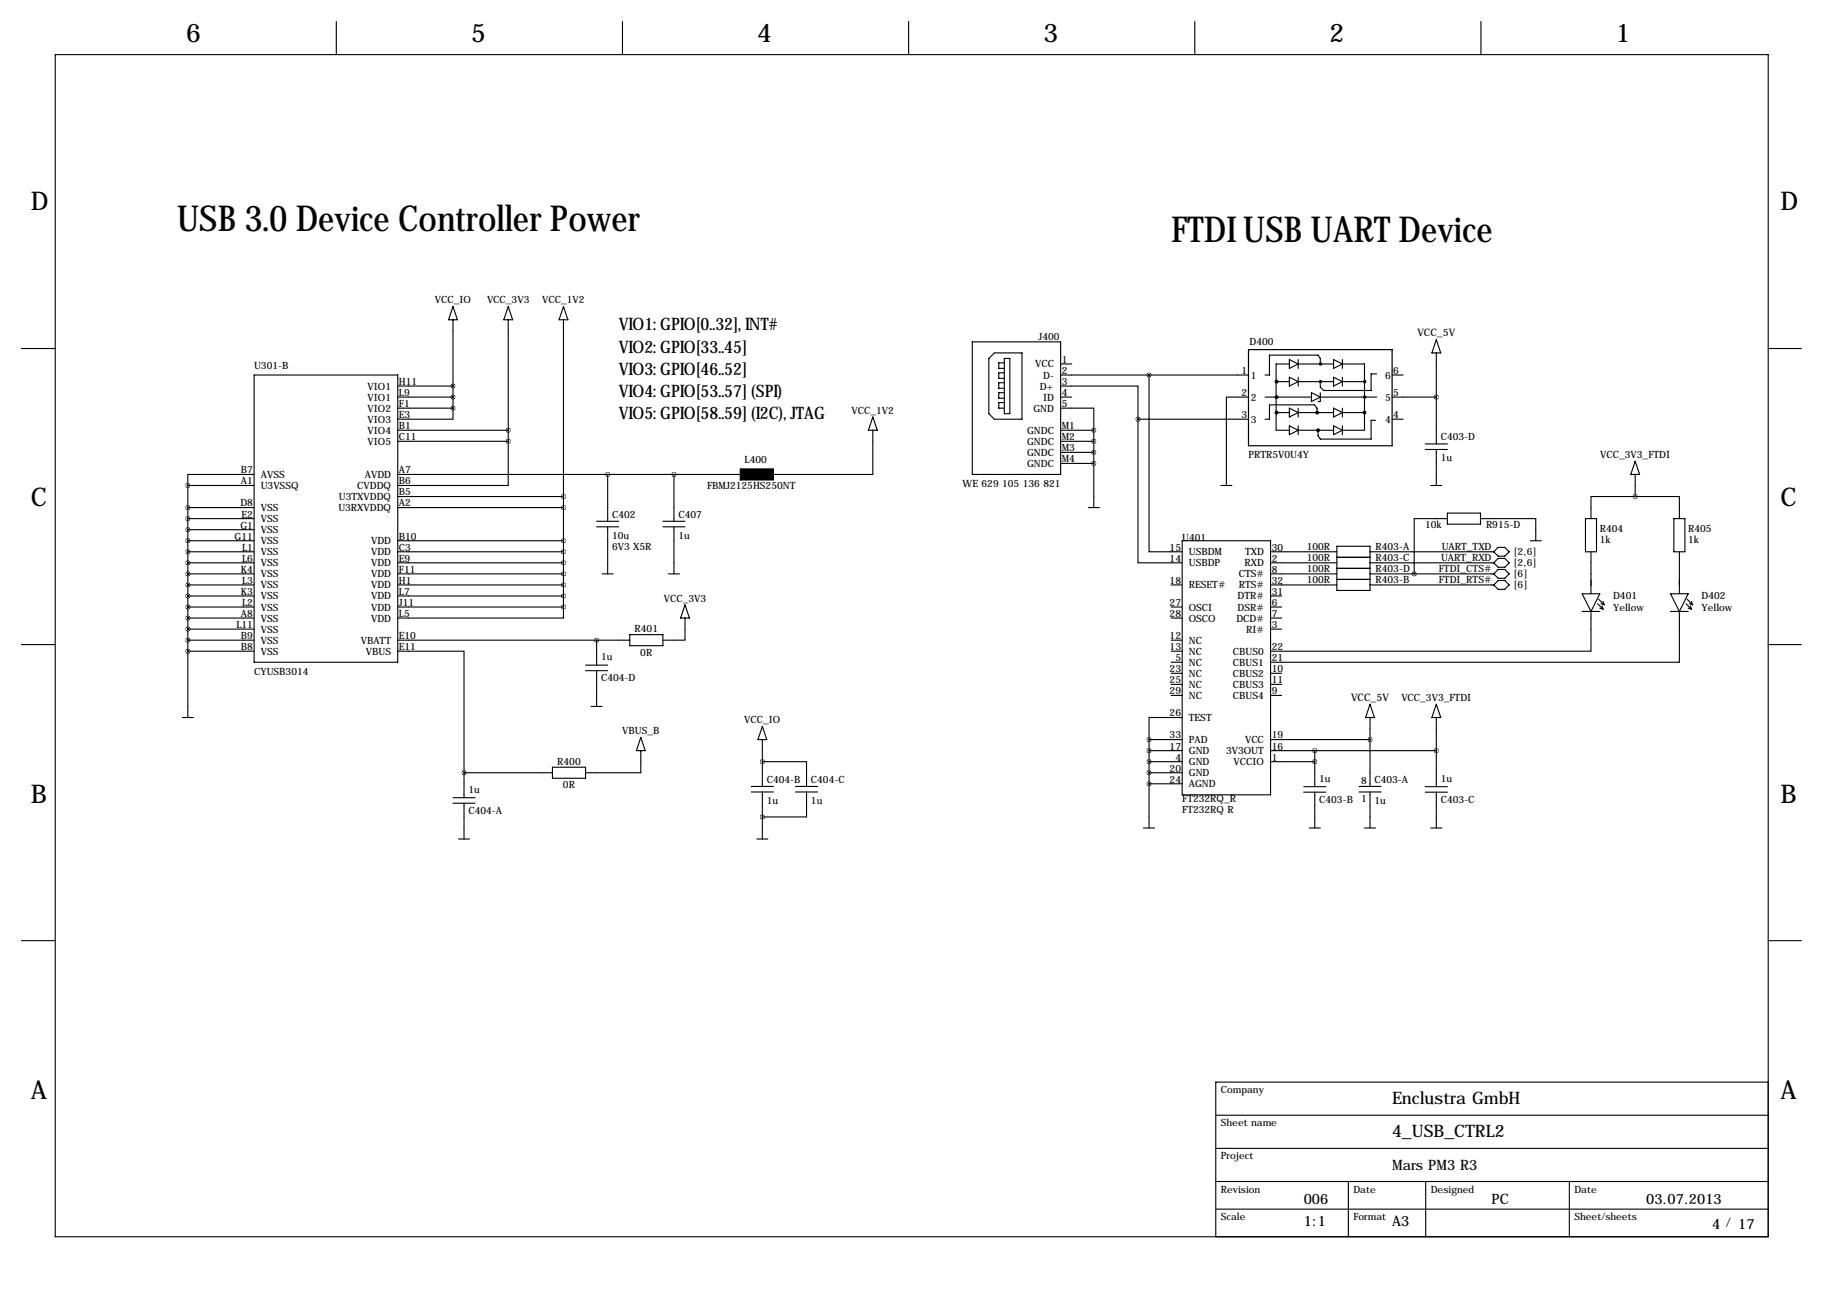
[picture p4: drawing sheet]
<svg xmlns="http://www.w3.org/2000/svg" width="419mm" height="297mm" viewBox="0 0 419 297" stroke-linecap="round" stroke-linejoin="round" font-family="sans-serif">
<g fill="none" stroke="#000" stroke-width=".25">
<path d="M12.7 12.6h393.8v271.7h-393.8zM77.3 4.9v7.7M143.1 4.9v7.7M208.9 4.9v7.7M274.7 4.9v7.7M340.5 4.9v7.7M104.1 70.5l1.1 3h-2.1zM104.1 73.5v20.3M116.8 73.5v28M116.8 70.5l1.1 3h-2.1zM129.5 70.5l1.1 3h-2.1zM129.5 73.5v66.1"/>
<path d="M223.5 78.6h20.3v30.5h-20.3zM330.2 78.1l1 3h-2zM4.9 80.1h7.6M58.4 86.2h33v66.1h-33zM91.4 88.8h12.7M91.4 91.3h12.7M91.4 93.8h12.7M91.4 98.9h25.4M104.1 93.8v2.6h-12.7M200.7 98.9v10.2h-22.9M200.7 95.9l1 3h-2.1zM227.3 82.4l1.3-1.3h6.3v15.3h-6.3l-1.3-1.3z"/>
<path d="M230.9 92.6h-1.3v1.2h1.3M230.9 82.4h1.3v12.7h-1.3zM230.9 83.4h-1.3v1.3h1.3M230.9 85.7h-1.3v1.3h1.3M230.9 88h-1.3v1.3h1.3M230.9 90.3h-1.3v1.3h1.3M243.8 93.8h7.7v5.1M243.8 88.8h17.8v7.6M243.8 86.2h43.2M243.8 91.3h2.6M243.8 98.9h7.7M243.8 83.7h2.6"/>
<path d="M251.5 98.9v17.8M261.6 96.4v33h10.2M261.6 96.4h25.4M264.2 86.2v40.7h7.6M287 91.3h-5.1v20.3M290.8 91.3h10.7M293.4 87.7h3M293.4 94.9h3M296.4 83.7h-3v15.2h3M296.4 82.7l2 1-2 1zM296.4 86.7l2 1-2 1.1zM296.4 93.8l2 1.1-2 1z"/>
<path d="M296.4 97.9l2 1-2 1zM298.4 98.9h8.2M298.4 82.7v2M298.4 86.7v2.1M298.4 93.8v2.1M298.4 97.9v2M298.4 83.7h8.2M298.4 87.7h8.2M298.4 94.9h8.2M301.5 90.3l2 1-2 1zM302.8 94.9v-1.1l-.6-.7h-10.4v3.3h-1M303.5 83.7v-1.3l-.5-.8h-11.2v4.6h-1"/>
<path d="M303.5 91.3h13M303.5 90.3v2h-.5M306.6 82.7l2 1-2 1zM306.6 86.7l2 1-2 1.1zM306.6 93.8l2 1.1-2 1zM306.6 97.9l2 1-2 1zM308.6 83.7h5.1v15.2h-5.1M308.6 82.7v2M308.6 86.7v2.1M308.6 93.8v2.1M308.6 97.9v2M308.6 87.7h5.1"/>
<path d="M308.6 94.9h5.1M316.2 96.6h-1v4.4h-11.7l-.5-.8v-1.3M316.5 86h-1.3v3.8h-10.9l-.8-.8v-1.3M320 86.2h2.6M320 91.3h10.2M320 96.4h2.6M330.2 81.1v21M406.5 80.1h7.6M43.2 111.6h15.2M43.2 116.7h15.2M43.2 119.2h15.2M43.2 111.6v53.4"/>
<path d="M58.4 109.1h-15.2v2.5M91.4 109.1h78.8M91.4 116.7h38.1M91.4 101.5h25.4M91.4 114.2h38.1M116.8 101.5v10.1h-25.4M137.2 119.8h5M139.7 109.1v10.7M152.4 119.8h5.1M154.9 109.1v10.7M243.8 101.5h7.7M243.8 104h7.7"/>
<path d="M243.8 106.5h7.7M250.2 116.7h2.5M280.7 111.6h2.5M327.7 102.1h5M327.7 103.3h5M328.9 111.6h2.6M330.2 103.3v8.3M332.7 119.2h-7.6v12.7M332.7 118h7.7v2.5h-7.7zM340.4 119.2h12.7v5.1M364.5 119.2h2.5v7.7h-2.5zM375.9 114.2h-10.1v5"/>
<path d="M375.9 114.2h10.2v5M375.9 106l1 3.1h-2zM375.9 109.1v5.1M384.8 119.2h2.5v7.7h-2.5zM43.2 121.8h15.2M43.2 124.3h15.2M43.2 126.9h15.2M43.2 129.4h15.2M43.2 131.9h15.2M43.2 134.5h15.2M43.2 137h15.2M43.2 139.6h15.2"/>
<path d="M91.4 124.3h38.1M91.4 126.9h38.1M91.4 129.4h38.1M91.4 131.9h38.1M91.4 134.5h38.1M91.4 137h38.1M91.4 139.6h38.1M129.5 139.6v2.5h-38.1M137.2 121.1h5M138.4 131.9h2.6M139.7 121.1v10.8M152.4 121.1h5.1"/>
<path d="M153.7 131.9h2.5M154.9 121.1v10.8M157.5 139.1l1 3h-2zM269.2 134.5h2.6M269.2 139.6h2.6M271.8 124.3h20.3v58.4h-20.3zM292.1 126.9h15.2M292.1 129.4h15.2M292.1 131.9h15.2M292.1 134.5h15.2M292.1 137h2.5M292.1 139.6h2.5"/>
<path d="M307.3 125.6h7.7v10.1h-7.7zM307.3 128.1h7.7M307.3 130.7h7.7M307.3 133.2h7.7M315 126.9h28.4M315 129.4h28.4M315 131.9h28.4M315 134.5h28.4M343.4 129.4l1-1h1.5l1.1 1-1.1 1h-1.5zM344.4 125.8h1.5l1.1 1.1-1.1 1h-1.5l-1-1zM344.4 130.9h1.5l1.1 1-1.1 1.1h-1.5l-1-1.1zM344.4 133.5h1.5l1.1 1-1.1 1h-1.5l-1-1z"/>
<path d="M351.8 124.3h2.5M363.7 136.5h4.1l-2 4.1zM365.8 126.9v9.6M367.3 138.8l1.3 1.3M367.5 137.8l1.3 1.3M367.8 139.8l.8 .3M368 138.8l.8 .3M368.3 139.3l.3 .8M368.6 138.3l.2 .8M384 136.5h4.1l-2 4.1zM386.1 126.9v9.6M387.6 138.8l1.3 1.3"/>
<path d="M387.9 137.8l1.2 1.3M388.1 139.8l.8 .3M388.4 138.8l.7 .3M388.6 139.3l.3 .8M388.9 138.3l.2 .8M4.9 148.2h7.6M43.2 142.1h15.2M43.2 144.6h15.2M43.2 147.2h15.2M43.2 149.7h15.2M91.4 149.7h15.3v28M91.4 147.2h53.4"/>
<path d="M134.6 154.2h5.1M134.6 152.9h5.1M137.2 147.2v5.7M137.2 154.2v8.2M144.8 145.9h7.6v2.5h-7.6zM157.5 142.1v5.1h-5.1M269.2 152.3h2.6M269.2 142.1h2.6M269.2 147.2h2.6M269.2 149.7h2.6M269.2 154.8h2.6M269.2 157.3h2.6"/>
<path d="M269.2 159.9h2.6M292.1 142.1h2.5M292.1 144.6h2.5M292.1 154.8h2.5M292.1 157.3h2.5M292.1 159.9h2.5M363.7 140.6h4.1M365.8 140.6v9.1h-73.7M384 140.6h4.1M386.1 140.6v11.7h-94M406.5 148.2h7.6M41.9 165h2.5"/>
<path d="M106.7 177.7h20.3M106.7 177.7v5.7M127 176.4h7.6v2.5h-7.6zM135.9 162.4h2.5M147.3 172.6v5.1h-12.7M147.3 169.5l1 3.1h-2zM175.3 175.1h10.1v5.7M175.3 167l1 3h-2.1zM175.3 170v10.8M264.2 177.7h7.6M264.2 172.6h7.6M264.2 175.1h7.6"/>
<path d="M264.2 170h7.6M264.2 170v20.4M271.8 165h-7.6v5M292.1 172.6h38.1M292.1 175.1h10.2M292.1 170h22.9M302.3 172.6v8.3M315 161.9l1 3.1h-2.1zM315 165v15.8M330.2 161.9l1 3.1h-2zM330.2 165v15.9M104.1 184.7h5.1"/>
<path d="M104.1 183.4h5.1M105.4 192.9h2.5M106.7 184.7v8.2M172.7 180.8h5.1M172.7 182.1h5.1M174 192.9h2.5M175.3 182.1v10.8M182.9 180.8h5.1M182.9 182.1h5.1M185.4 182.1v5.7h-10.1M262.9 190.4h2.5M264.2 180.2h7.6"/>
<path d="M299.7 182.1h5.1M299.7 180.9h5.1M301 190.4h2.5M302.3 182.1v8.3M312.4 180.8h5.1M312.4 182.1h5.1M313.7 190.4h2.5M315 182.1v8.3M327.7 182.1h5M327.7 180.9h5M328.9 190.4h2.6M330.2 182.1v8.3"/>
<path d="M4.9 216.3h7.6M406.5 216.3h7.6M279.5 256.4h127M406.5 248.8h-127v35.5M279.5 278h127M279.5 271.6h127M279.5 264h127M310 271.6v12.7M327.8 271.6v12.7M360.8 271.6v12.7"/>
</g>
<path d="M170.2 107.8h7.6v2.5h-7.6z" fill="#000" stroke="#000" stroke-width=".25"/>
<path d="M287 80.4h33v22.1h-33z" fill="none" stroke="#000" stroke-width=".28"/>
<g fill="none" stroke="#000" stroke-width=".38">
<circle cx="293.5" cy="94.9" r=".25"/>
<circle cx="293.5" cy="87.7" r=".25"/>
<circle cx="293.5" cy="91.3" r=".25"/>
<circle cx="302.8" cy="94.9" r=".25"/>
<circle cx="303" cy="98.9" r=".25"/>
<circle cx="303.6" cy="87.7" r=".2"/>
<circle cx="303.6" cy="83.7" r=".2"/>
<circle cx="313.7" cy="94.9" r=".25"/>
<circle cx="313.7" cy="87.7" r=".2"/>
<circle cx="313.7" cy="91.3" r=".2"/>
</g>
<circle cx="313.6" cy="91.3" r=".19" fill="#000"/>
<path d="M104.1 88.8a.05 .05 0 0 0 .1 0 .05 .05 0 0 0-.1 0zM43.1 149.7a.05 .05 0 0 0 .1 0 .05 .05 0 0 0-.1 0zM43.1 147.2a.05 .05 0 0 0 .1 0 .05 .05 0 0 0-.1 0zM43.1 144.6a.05 .05 0 0 0 .1 0 .05 .05 0 0 0-.1 0zM43.1 142.1a.05 .05 0 0 0 .1 0 .05 .05 0 0 0-.1 0zM43.1 139.6a.05 .05 0 0 0 .1 0 .05 .05 0 0 0-.1 0zM43.1 137a.05 .05 0 0 0 .1 0 .05 .05 0 0 0-.1 0zM43.1 134.5a.05 .05 0 0 0 .1 0 .05 .05 0 0 0-.1 0zM43.1 131.9a.05 .05 0 0 0 .1 0 .05 .05 0 0 0-.1 0zM43.1 129.4a.05 .05 0 0 0 .1 0 .05 .05 0 0 0-.1 0zM43.1 126.9a.05 .05 0 0 0 .1 0 .05 .05 0 0 0-.1 0zM43.1 124.3a.05 .05 0 0 0 .1 0 .05 .05 0 0 0-.1 0zM43.1 121.8a.05 .05 0 0 0 .1 0 .05 .05 0 0 0-.1 0zM43.1 119.2a.05 .05 0 0 0 .1 0 .05 .05 0 0 0-.1 0zM43.1 116.7a.05 .05 0 0 0 .1 0 .05 .05 0 0 0-.1 0zM43.1 111.6a.05 .05 0 0 0 .1 0 .05 .05 0 0 0-.1 0zM129.5 139.6a.05 .05 0 0 0 .1 0 .05 .05 0 0 0-.1 0zM129.5 137a.05 .05 0 0 0 .1 0 .05 .05 0 0 0-.1 0zM129.5 134.5a.05 .05 0 0 0 .1 0 .05 .05 0 0 0-.1 0zM129.5 131.9a.05 .05 0 0 0 .1 0 .05 .05 0 0 0-.1 0zM129.5 129.4a.05 .05 0 0 0 .1 0 .05 .05 0 0 0-.1 0zM129.5 126.9a.05 .05 0 0 0 .1 0 .05 .05 0 0 0-.1 0zM129.5 124.3a.05 .05 0 0 0 .1 0 .05 .05 0 0 0-.1 0zM129.5 114.2a.05 .05 0 0 0 .1 0 .05 .05 0 0 0-.1 0zM129.5 116.7a.05 .05 0 0 0 .1 0 .05 .05 0 0 0-.1 0zM137.1 147.2a.05 .05 0 0 0 .1 0 .05 .05 0 0 0-.1 0zM116.8 101.5a.05 .05 0 0 0 .1 0 .05 .05 0 0 0-.1 0zM154.9 109.1a.05 .05 0 0 0 .1 0 .05 .05 0 0 0-.1 0zM104.1 91.3a.05 .05 0 0 0 .1 0 .05 .05 0 0 0-.1 0zM116.8 98.9a.05 .05 0 0 0 .1 0 .05 .05 0 0 0-.1 0zM104.1 93.8a.05 .05 0 0 0 .1 0 .05 .05 0 0 0-.1 0zM375.9 114.2a.05 .05 0 0 0 .1 0 .05 .05 0 0 0-.1 0zM264.1 175.1a.05 .05 0 0 0 .1 0 .05 .05 0 0 0-.1 0zM264.1 177.7a.05 .05 0 0 0 .1 0 .05 .05 0 0 0-.1 0zM264.1 180.2a.05 .05 0 0 0 .1 0 .05 .05 0 0 0-.1 0zM264.1 172.6a.05 .05 0 0 0 .1 0 .05 .05 0 0 0-.1 0zM264.1 170a.05 .05 0 0 0 .1 0 .05 .05 0 0 0-.1 0zM251.4 98.9a.05 .05 0 0 0 .1 0 .05 .05 0 0 0-.1 0zM251.4 101.5a.05 .05 0 0 0 .1 0 .05 .05 0 0 0-.1 0zM251.4 104a.05 .05 0 0 0 .1 0 .05 .05 0 0 0-.1 0zM251.4 106.5a.05 .05 0 0 0 .1 0 .05 .05 0 0 0-.1 0zM264.1 86.2a.05 .05 0 0 0 .1 0 .05 .05 0 0 0-.1 0zM106.6 177.7a.05 .05 0 0 0 .1 0 .05 .05 0 0 0-.1 0zM261.6 96.4a.05 .05 0 0 0 .1 0 .05 .05 0 0 0-.1 0zM302.2 172.6a.05 .05 0 0 0 .1 0 .05 .05 0 0 0-.1 0zM302.2 175.1a.05 .05 0 0 0 .1 0 .05 .05 0 0 0-.1 0zM175.2 187.8a.05 .05 0 0 0 .1 0 .05 .05 0 0 0-.1 0zM175.2 175.1a.05 .05 0 0 0 .1 0 .05 .05 0 0 0-.1 0zM325.1 131.9a.05 .05 0 0 0 .1 0 .05 .05 0 0 0-.1 0zM314.9 170a.05 .05 0 0 0 .1 0 .05 .05 0 0 0-.1 0z" fill="#000" stroke="#000" stroke-width="1"/>
<g font-size="8.2">
<text x="40.6" y="53.2">USB 3.0 Device Controller Power</text>
<text x="269.2" y="55.7">FTDI USB UART Device</text>
</g>
<g font-size="5.9">
<text x="42.8" y="9.8">6</text>
<text x="108.3" y="9.8">5</text>
<text x="174.1" y="9.8">4</text>
<text x="239.9" y="9.8">3</text>
<text x="305.7" y="9.8">2</text>
<text x="371.4" y="9.8">1</text>
<text x="7.1" y="48.4">D</text>
<text x="409.3" y="48.4">D</text>
<text x="7.1" y="116.4">C</text>
<text x="409.3" y="116.4">C</text>
<text x="7.1" y="184.5">B</text>
<text x="409.3" y="184.5">B</text>
<text x="7.1" y="252.6">A</text>
<text x="409.3" y="252.6">A</text>
</g>
<g font-size="4">
<text x="142.2" y="75.8">VIO1: GPIO[0..32], INT#</text>
<text x="142.2" y="81.1">VIO2: GPIO[33..45]</text>
<text x="142.2" y="86.2">VIO3: GPIO[46..52]</text>
<text x="142.2" y="91.3">VIO4: GPIO[53..57] (SPI)</text>
<text x="142.2" y="96.4">VIO5: GPIO[58..59] (I2C), JTAG</text>
<text x="320" y="253.9">Enclustra GmbH</text>
<text x="320" y="261.5">4_USB_CTRL2</text>
</g>
<g font-size="3.3">
<text x="320" y="269.1">Mars PM3 R3</text>
<text x="299.7" y="276.7">006</text>
<text x="299.7" y="281.8">1:1</text>
<text x="320" y="281.8">A3</text>
<text x="342.9" y="276.7">PC</text>
<text x="378.5" y="276.7">03.07.2013</text>
<text x="393.6" y="282.5">4 / 17</text>
</g>
<g font-size="2.4">
<text x="325.9" y="77.3">VCC_5V</text>
<text x="310.6" y="161.1">VCC_5V</text>
</g>
<g font-size="2.3">
<text x="100" y="69.7">VCC_IO</text>
<text x="112" y="69.7">VCC_3V3</text>
<text x="124.7" y="69.7">VCC_1V2</text>
<text x="238.7" y="78.1">J400</text>
<text x="244.1" y="83.4">1</text>
<text x="287.3" y="79.4">D400</text>
<text x="58.4" y="84.9">U301-B</text>
<text x="84.5" y="89.6">VIO1</text>
<text x="91.7" y="88.5">H11</text>
<text x="238" y="84.5">VCC</text>
<text x="239" y="89.6">D+</text>
<text x="239.8" y="87">D-</text>
<text x="244.1" y="86">2</text>
<text x="244.1" y="88.5">3</text>
<text x="285.4" y="86">1</text>
<text x="287.5" y="87">1</text>
<text x="318.5" y="87">6</text>
<text x="320.3" y="86">6</text>
<text x="84.5" y="92.1">VIO1</text>
<text x="84.5" y="94.6">VIO2</text>
<text x="91.7" y="91">L9</text>
<text x="91.7" y="93.6">F1</text>
<text x="195.8" y="95.1">VCC_1V2</text>
<text x="237.6" y="94.6">GND</text>
<text x="239.8" y="92.1">ID</text>
<text x="244.1" y="91">4</text>
<text x="244.1" y="93.6">5</text>
<text x="285.4" y="91">2</text>
<text x="287.5" y="92.1">2</text>
<text x="318.5" y="92.1">5</text>
<text x="320.3" y="91">5</text>
<text x="84.5" y="97.2">VIO3</text>
<text x="84.5" y="99.7">VIO4</text>
<text x="91.7" y="96.1">E3</text>
<text x="91.7" y="98.7">B1</text>
<text x="91.7" y="101.2">C11</text>
<text x="236.1" y="99.7">GNDC</text>
<text x="244.1" y="101.2">M2</text>
<text x="244.1" y="98.7">M1</text>
<text x="285.4" y="96.1">3</text>
<text x="287.5" y="97.2">3</text>
<text x="318.5" y="97.2">4</text>
<text x="320.3" y="96.1">4</text>
<text x="331.2" y="101.2">C403-D</text>
<text x="84.5" y="102.3">VIO5</text>
<text x="171.2" y="106.5">L400</text>
<text x="236.1" y="104.8">GNDC</text>
<text x="236.1" y="107.3">GNDC</text>
<text x="236.1" y="102.3">GNDC</text>
<text x="244.1" y="103.7">M3</text>
<text x="244.1" y="106.3">M4</text>
<text x="287" y="105.4">PRTR5V0U4Y</text>
<text x="331.2" y="106">1u</text>
<text x="367.9" y="105.3">VCC_3V3_FTDI</text>
<text x="55.4" y="108.8">B7</text>
<text x="55.4" y="111.4">A1</text>
<text x="59.9" y="109.9">AVSS</text>
<text x="59.9" y="112.4">U3VSSQ</text>
<text x="82.1" y="112.4">CVDDQ</text>
<text x="83.9" y="109.9">AVDD</text>
<text x="91.7" y="108.8">A7</text>
<text x="91.7" y="111.4">B6</text>
<text x="91.7" y="113.9">B5</text>
<text x="162.6" y="112.5">FBMJ2125HS250NT</text>
<text x="221.3" y="112">WE 629 105 136 821</text>
<text x="55.3" y="116.4">D8</text>
<text x="55.5" y="119">E2</text>
<text x="59.9" y="117.5">VSS</text>
<text x="77.8" y="117.5">U3RXVDDQ</text>
<text x="77.9" y="115">U3TXVDDQ</text>
<text x="91.7" y="116.4">A2</text>
<text x="140.7" y="119">C402</text>
<text x="156" y="119">C407</text>
<text x="53.9" y="124.1">G11</text>
<text x="55.3" y="121.5">G1</text>
<text x="59.9" y="120">VSS</text>
<text x="59.9" y="122.6">VSS</text>
<text x="59.9" y="125.1">VSS</text>
<text x="85.3" y="125.1">VDD</text>
<text x="91.7" y="124.1">B10</text>
<text x="140.7" y="123.8">10u</text>
<text x="156" y="123.8">1u</text>
<text x="271.8" y="124.3">U401</text>
<text x="327.6" y="121.4">10k</text>
<text x="341.6" y="121.4">R915-D</text>
<text x="367.8" y="122.3">R404</text>
<text x="367.8" y="124.8">1k</text>
<text x="388.1" y="122.3">R405</text>
<text x="388.1" y="124.8">1k</text>
<text x="55.4" y="131.7">K4</text>
<text x="55.7" y="126.6">L1</text>
<text x="55.7" y="129.1">L6</text>
<text x="59.9" y="127.7">VSS</text>
<text x="59.9" y="130.2">VSS</text>
<text x="85.3" y="127.7">VDD</text>
<text x="85.3" y="130.2">VDD</text>
<text x="91.7" y="126.6">C3</text>
<text x="91.7" y="129.1">E9</text>
<text x="91.7" y="131.7">F11</text>
<text x="140.7" y="126.4">6V3 X5R</text>
<text x="268.9" y="126.6">15</text>
<text x="268.9" y="129.1">14</text>
<text x="273.3" y="127.7">USBDM</text>
<text x="273.3" y="130.2">USBDP</text>
<text x="286.1" y="130.2">RXD</text>
<text x="286.2" y="127.7">TXD</text>
<text x="292.4" y="126.6">30</text>
<text x="292.4" y="129.1">2</text>
<text x="292.4" y="131.7">8</text>
<text x="300.4" y="128.9">100R</text>
<text x="300.4" y="131.4">100R</text>
<text x="300.4" y="126.4">100R</text>
<text x="316.2" y="128.9">R403-C</text>
<text x="316.2" y="131.4">R403-D</text>
<text x="316.2" y="126.4">R403-A</text>
<text x="330.8" y="131.5">FTDI_CTS#</text>
<text x="331.3" y="129">UART_RXD</text>
<text x="331.4" y="126.5">UART_TXD</text>
<text x="348" y="127.7">[2,6]</text>
<text x="348" y="130.2">[2,6]</text>
<text x="55.4" y="136.8">K3</text>
<text x="55.7" y="134.2">L3</text>
<text x="59.9" y="132.7">VSS</text>
<text x="59.9" y="135.3">VSS</text>
<text x="59.9" y="137.8">VSS</text>
<text x="85.3" y="132.7">VDD</text>
<text x="85.3" y="135.3">VDD</text>
<text x="85.3" y="137.8">VDD</text>
<text x="91.7" y="134.2">H1</text>
<text x="91.7" y="136.8">L7</text>
<text x="268.9" y="134.2">18</text>
<text x="273.3" y="135.3">RESET#</text>
<text x="284.5" y="137.8">DTR#</text>
<text x="284.8" y="132.7">CTS#</text>
<text x="284.8" y="135.3">RTS#</text>
<text x="292.4" y="134.2">32</text>
<text x="292.4" y="136.8">31</text>
<text x="300.4" y="134">100R</text>
<text x="316.2" y="134">R403-B</text>
<text x="330.8" y="134.1">FTDI_RTS#</text>
<text x="348" y="132.7">[6]</text>
<text x="348" y="135.3">[6]</text>
<text x="370.8" y="137.8">D401</text>
<text x="391.2" y="137.8">D402</text>
<text x="55.4" y="141.8">A8</text>
<text x="55.7" y="139.3">L2</text>
<text x="59.9" y="140.4">VSS</text>
<text x="59.9" y="142.9">VSS</text>
<text x="85.3" y="140.4">VDD</text>
<text x="85.3" y="142.9">VDD</text>
<text x="91.7" y="139.3">J11</text>
<text x="91.7" y="141.8">L5</text>
<text x="152.6" y="138.3">VCC_3V3</text>
<text x="268.9" y="139.3">27</text>
<text x="268.9" y="141.8">28</text>
<text x="273.3" y="140.4">OSCI</text>
<text x="273.3" y="142.9">OSCO</text>
<text x="284.2" y="142.9">DCD#</text>
<text x="284.5" y="140.4">DSR#</text>
<text x="292.4" y="139.3">6</text>
<text x="292.4" y="141.8">7</text>
<text x="370.8" y="140.4">Yellow</text>
<text x="391.2" y="140.4">Yellow</text>
<text x="54.3" y="144.4">L11</text>
<text x="55.4" y="146.9">B9</text>
<text x="55.4" y="149.5">B8</text>
<text x="59.9" y="145.4">VSS</text>
<text x="59.9" y="148">VSS</text>
<text x="82.9" y="148">VBATT</text>
<text x="91.7" y="146.9">E10</text>
<text x="91.7" y="149.5">E11</text>
<text x="145.9" y="145.4">R401</text>
<text x="268.9" y="146.9">12</text>
<text x="268.9" y="149.5">13</text>
<text x="273.3" y="148">NC</text>
<text x="286.5" y="145.4">RI#</text>
<text x="292.4" y="144.4">3</text>
<text x="292.4" y="149.5">22</text>
<text x="58.4" y="155.1">CYUSB3014</text>
<text x="59.9" y="150.5">VSS</text>
<text x="84.1" y="150.5">VBUS</text>
<text x="138.2" y="151.8">1u</text>
<text x="147.2" y="150.7">0R</text>
<text x="268.9" y="154.5">23</text>
<text x="270.2" y="152">5</text>
<text x="273.3" y="150.5">NC</text>
<text x="273.3" y="153.1">NC</text>
<text x="273.3" y="155.6">NC</text>
<text x="283.5" y="150.5">CBUS0</text>
<text x="283.5" y="153.1">CBUS1</text>
<text x="283.5" y="155.6">CBUS2</text>
<text x="292.4" y="152">21</text>
<text x="292.4" y="154.5">10</text>
<text x="138.2" y="156.7">C404-D</text>
<text x="268.9" y="157.1">25</text>
<text x="268.9" y="159.6">29</text>
<text x="273.3" y="158.1">NC</text>
<text x="273.3" y="160.7">NC</text>
<text x="283.5" y="158.1">CBUS3</text>
<text x="283.5" y="160.7">CBUS4</text>
<text x="292.4" y="157.1">11</text>
<text x="292.4" y="159.6">9</text>
<text x="322.2" y="161.1">VCC_3V3_FTDI</text>
<text x="171.1" y="166.2">VCC_IO</text>
<text x="268.9" y="164.7">26</text>
<text x="273.3" y="165.8">TEST</text>
<text x="143" y="168.8">VBUS_B</text>
<text x="268.9" y="172.3">17</text>
<text x="268.9" y="169.8">33</text>
<text x="273.3" y="173.4">GND</text>
<text x="273.3" y="170.8">PAD</text>
<text x="281.9" y="173.4">3V3OUT</text>
<text x="286.2" y="170.8">VCC</text>
<text x="292.4" y="169.8">19</text>
<text x="292.4" y="172.3">16</text>
<text x="128.1" y="175.9">R400</text>
<text x="176.3" y="179.9">C404-B</text>
<text x="186.4" y="179.9">C404-C</text>
<text x="268.9" y="177.4">20</text>
<text x="268.9" y="179.9">24</text>
<text x="270.2" y="174.9">4</text>
<text x="273.3" y="175.9">GND</text>
<text x="273.3" y="178.5">GND</text>
<text x="283.6" y="175.9">VCCIO</text>
<text x="292.4" y="174.9">1</text>
<text x="303.3" y="179.8">1u</text>
<text x="316" y="179.9">C403-A</text>
<text x="331.2" y="179.8">1u</text>
<text x="107.7" y="182.3">1u</text>
<text x="129.4" y="181.2">0R</text>
<text x="176.3" y="184.8">1u</text>
<text x="186.4" y="184.8">1u</text>
<text x="271.8" y="184.4">FT232RQ_R</text>
<text x="273.3" y="181">AGND</text>
<text x="303.3" y="184.6">C403-B</text>
<text x="312.9" y="184.4">1</text>
<text x="312.9" y="180.2">8</text>
<text x="316" y="184.8">1u</text>
<text x="331.2" y="184.6">C403-C</text>
<text x="107.7" y="187.1">C404-A</text>
<text x="271.8" y="186.9">FT232RQ R</text>
<text x="280.7" y="251.3">Company</text>
<text x="280.7" y="258.9">Sheet name</text>
<text x="280.7" y="266.6">Project</text>
<text x="280.7" y="274.2">Revision</text>
<text x="311.1" y="274.2">Date</text>
<text x="328.9" y="274.2">Designed</text>
<text x="361.9" y="274.2">Date</text>
<text x="280.7" y="280.5">Scale</text>
<text x="311.1" y="280.5">Format</text>
<text x="361.9" y="280.5">Sheet/sheets</text>
</g>
</svg>
